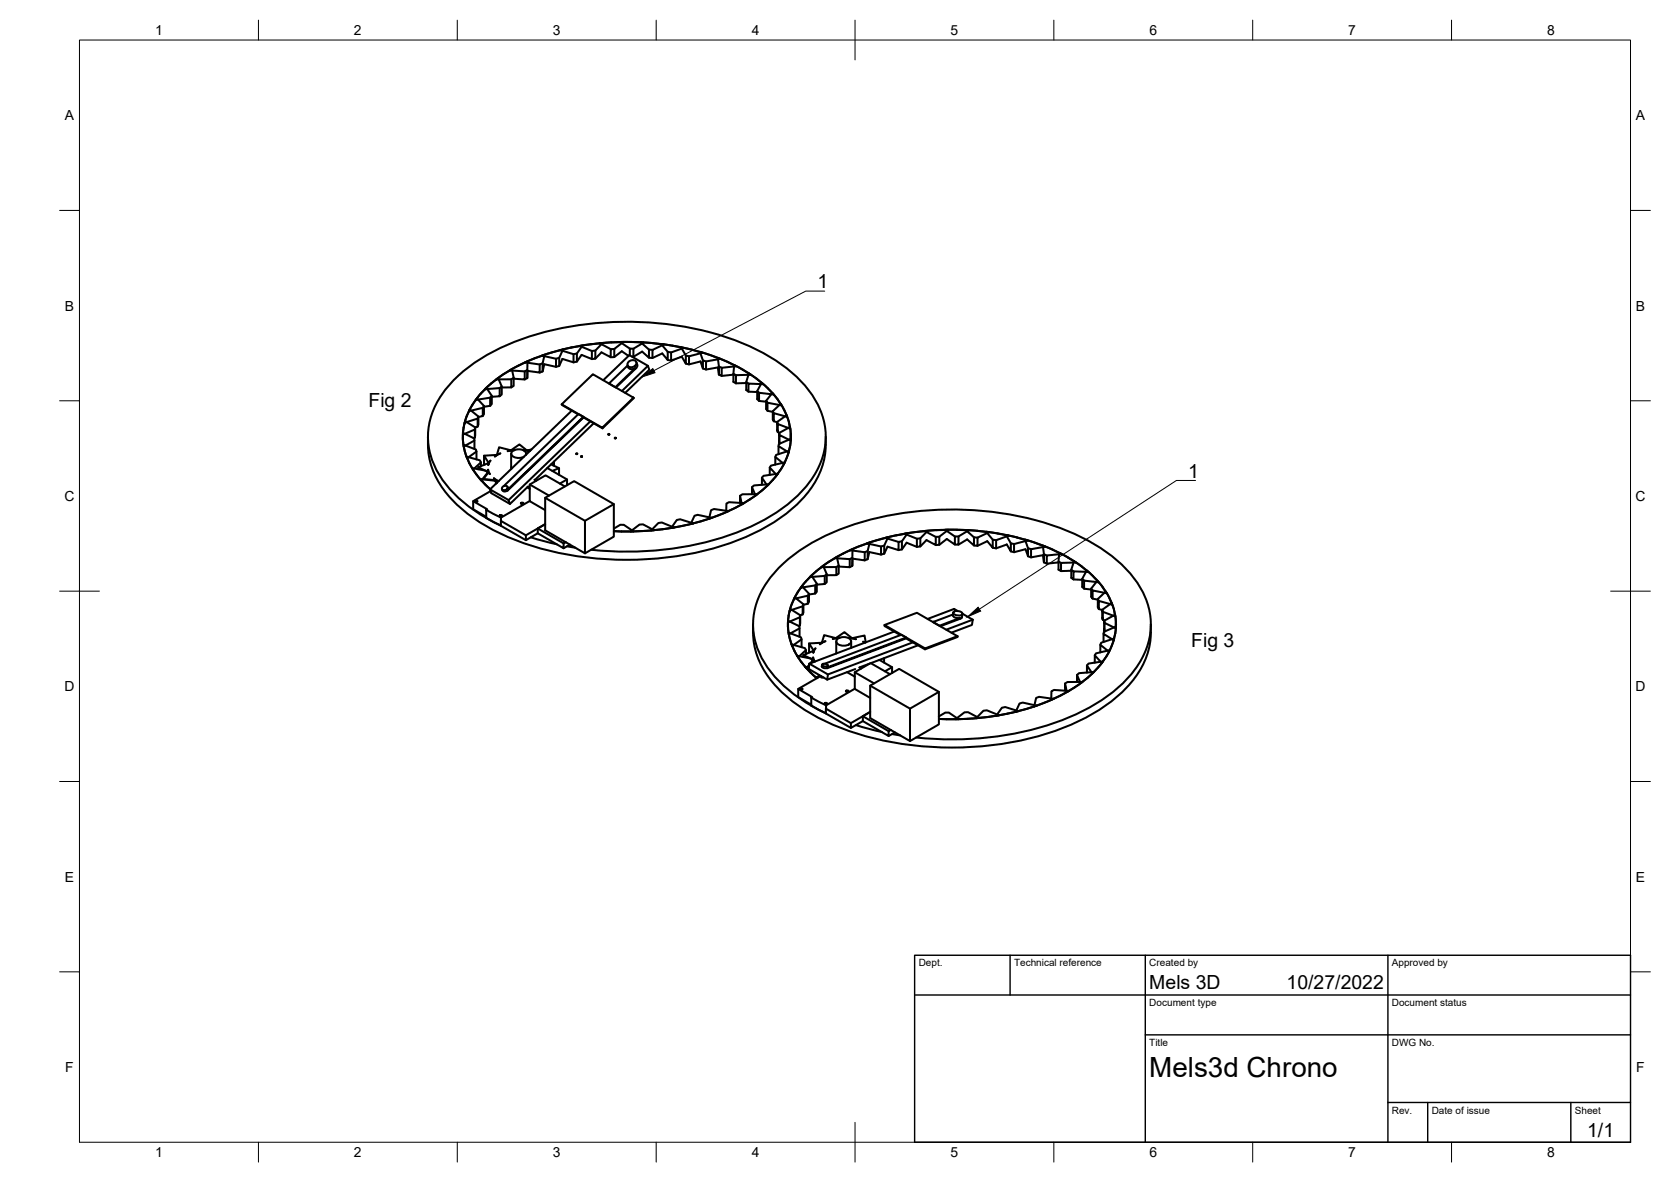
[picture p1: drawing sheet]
<svg xmlns="http://www.w3.org/2000/svg" width="420mm" height="297mm" viewBox="0 0 420 297" stroke-linecap="round" stroke-linejoin="round" font-family="sans-serif">
<!-- layer: Visible -->
<g fill="none" stroke="#000" stroke-width=".51">
<path d="M123.3 99.9l-3.7 .7M123.5 96.4l1.8-1.4 .9 2.1v2l-.6 .5M123.5 96.4l-1.6 1.4M123.7 99.5l-.4 .4v2.1l-1.6 .2M125.6 97.5l-3.7 .4M126.2 97.1l-.6 .4v2.1l-1.9 .1M126.7 94l2-1.2 .5 2.1v2.1l-.6 .4M126.7 94l-1.9 1.3M128.2 93.1l3.7 .2M128.2 93.1l4.4-2.3v4.2l-.7 .4M128.6 95.3l-3.8 .1M129.2 94.9l-.6 .4v2.1h-2.4"/>
<path d="M132 91.1l3.7 .5M132.6 93l-.7 .3v2.1l-2.7-.2M134.4 90.1l2.5-.9-.5 2.1v2.1l-.7 .2M134.4 90l-2.4 1.1M136.3 89.4l3.5 .8M136.3 89.4l5.3-1.6-1 2.1v2.1l-.8 .2M136.4 91.3l-.7 .3v2l-3.1-.4v1.8M140.6 89.9l-.8 .3v2l-2.9-.7-.5 1.9M140.9 88l3.3 1M140.9 88l5.6-1.1-1.4 1.9v2.1l-.9 .2M145.1 88.8l-.9 .2v2.1l-2.8-.9-.8 1.8M145.7 86.9l5.8-.7-1.8 1.9v2l-.9 .1"/>
<path d="M145.8 87l3 1.2M149.7 88.1l-.9 .1v2l-2.6-1-1.1 1.7M150.8 86.3l2.8 1.4M150.8 86.3l5.9-.3-2.2 1.7v2l-.9 .1M151.7 95.6l6.5-6.4 4.7 2.7 .4 1-6.1 5.8M154.5 87.7h-.9v2.1l-2.4-1.3-1.5 1.6M155.9 86l2.5 1.6M155.9 85.9l5.9 .2-2.5 1.5v2.1h-.3M157.8 91.8a1.16 1.16 0 0 0 1.9 .7M157.8 91.9l-4.7 4.5 1.6 .9 5-4.8M158 89.4l-1.7-1.1-1.8 1.4M158.1 90.9a1.03 1.03 0 0 1 1.2-.4 1.03 1.03 0 0 1 .7 1 1.21 1.21 0 0 1-1.1 .8 1.21 1.21 0 0 1-1.1-.7z"/>
<path d="M159.3 87.6h-.9v1.7M159.3 99.9v.2l-7.8 7.5-4.8-2.7M159.7 92.5v.2M159.7 92.7l-4.8 4.7M160 91l.2 .7a.94 .94 0 0 1-.5 1M161.1 86l2.1 1.8M161.1 86l5.8 .6-2.8 1.3v2.1l-.9-.1M162.9 91.9l-6.5 6.4M164.1 87.9l-.9-.1v2.1l-1.7-1.5-2.2 1.3M166.2 86.5l1.7 1.9M166.2 86.4l5.7 1-3.2 1.2v2l-.8-.1M168.7 88.6l-.8-.2v2.1l-1.4-1.7-2.4 1.2"/>
<path d="M171.2 87.3l5.4 1.4-3.4 .8v2.1l-.8-.2M171.2 87.3l1.2 2M173.2 89.5l-.8-.2v2.1l-1-1.8-2.7 1M177.5 90.8l-.8-.2v2l-.6-1.8-2.9 .8M178.6 89.2l-2.6-.8 .7 2.2M178.6 89.2l2.5 1-3.6 .6v2.1l-.8-.3M180.5 89.9l2.4 1M180.5 90l.3 2.1M181.5 92.4l-.7-.3v2.1l-.3-1.9-3 .6M182.9 90.9l2.2 1.1-3.6 .4v2.1l-.7-.3M184.4 94.2l-2.9 .3M186.8 92.9l-2.2-1.2-.2 2.2"/>
<path d="M186.8 92.9l2 1.3-3.8 .1v2l-.6-.3v-2.1l.6 .4M187.6 96l.7-2.2 3.6 2.7-3.7-.1v2l-.6-.4v-2l.6 .4M187.6 96.3h-2.6M188.2 98.4l2.2 .1M190.4 98.3l1.1-2.1 3 2.9-3.6-.4v2.1l-.5-.5v-2l.5 .4M107.6 109.8a20.3 20.3 0 0 0 6.8 16.6 51.2 51.2 0 0 0 23.8 12 81.3 81.3 0 0 0 50-3.7 37 37 0 0 0 16.7-13.4 19.1 19.1 0 0 0 2.7-11.5M116.4 110.5v-1.7l2.9 1.4-.1 2.6M116.4 109.2l.1-1.7 .5-1.7 2.5 1.6-.1 2.6M116.4 110.5l.2 1.7 2.7-1.5M117.3 104.6l.8-1.7 2.2 1.8v2l-.2 .5M117.4 104.5l-.6 1.7M117.9 103.3l2-3.2 1.8 1.9v2.1l-.3 .4"/>
<path d="M119.4 107.9l-3 1.3v1.1M119.6 100.5l2.7-3 1.4 2v2l-.4 .5M119.8 119.2l1.2 1.6M119.8 113.5l-2.3 1.7-.6-1.7-.3-1.7 3.1 1.2 .1 2.5M120.1 105.2l-3.3 1v.3M120.2 117.9v-.5l2.5 1.2M120.3 104.7l-.2 .5v2l-.6 .2-.1 2.6-.3 .1M120.9 116.2l-2 1.8-1.6-3.2 3.4 .9 .2 .5v.9M121.4 102.5l-3.5 .9M121.7 102l-.3 .5v2l-1.1 .3M122.6 119l-.4-.7-3.5-.7 1.1 1.6M122.6 118.8l-1.6 2"/>
<path d="M122.7 118.8v-.7v.8M122.7 118l.5 1.1M122.8 116.8v-.4v.4M122.8 116.4l-2.6 1M122.8 116.7v-.5l.5-.4-.5 1M122.8 116.2l-1.1-1.7v2.1l.2 .2M123.2 119.1l-.4-.4-1.3 1.7M124.8 114.3l-3.1 .2M125 114.4v-.2l.8-.2-1.4 .7 .4-.4v.2M128.4 113.1l-2.9-.7-.5 1.8M128.5 114l.1 3.8M128.6 113.1l2-1.4 1.8 1.4"/>
<path d="M129.3 113.1l-1.6 .3 .7-.2M129.4 113.1l-.8 .1M132.2 114.3a1.26 1.26 0 0 0-1.6-1.4 1.72 1.72 0 0 0-2.1 1.1 2.27 2.27 0 0 0 3.2 .8M132.3 114v.2M132.4 113.2l-.7-.1 1.5 .3M132.7 113.3l.5 .1M133.6 113l-.9 .2M137.6 117.6l5 2.9v1.4M138.6 116.7l2 1v1.6M139.3 116v.7l-.2 .3M140.6 117.7l-1.7 .6M141.2 101.6l7.9-7.5 10.2 5.8-7.9 7.6z"/>
<path d="M141.2 101.6l4.2 2.5M143.8 103.2l-20.6 19.8M144.9 114l.1 .1 .1-.1M144.9 113.9l.2 .1zM146.1 114.7l.1 .1 .1-.1M146.1 114.6l.2 .1zM146.7 104.7l-1.2-.7-18.8 18.2M148.4 105.9l-20.5 19.8M149.3 106.4l-14.8 14.2M151.4 107.5l.1 .1M153 109.1v.1M153 109.2h.2"/>
<path d="M153 109.1h.2zM153.2 109.1v.1M154.6 110.1l.1 .1 .1-.1M154.6 110h.2zM190.9 100.8l1.7 .2M193 103.2l1.3 .3M193.5 117.5l.3-.5 3.5-.8-2 3.2-1.8-1.9v1.8M194.6 105.9l.8 .2M194.9 114.8l.2-.5 3.3-1-1.3 3.3-2.2-1.8v2M195.4 106l2.4-1.7 .9 3.4-3.1-1.1v2l-.2-2.6 .2 .6M195.5 100.3l-1.3-1.6-1.6 2M195.5 100.3l1 1.6-3.5-.7v2l-.4-.4v-2.1l.4 .5"/>
<path d="M195.6 108.6l.4 .2M195.6 119l-2.7 3-1.3-2v1.8M195.6 119l-3.6 .6-.4 .4M195.9 108.8l2.7-1.5 .2 1.7M196 109.3l-.1-.5 .1 2.6v-2.1l2.8 1.4v-1.7v1.7l-.5 3-2.6-1.6v2M196 111.4h.2M197.2 103.1l-.9-1.6-2 1.8M197.2 103.1l.7 1.7-3.3-1v2.1l-.3-.5v-2.1l.3 .5M198.9 110.3l-3.1 1.3-.1 .5M119 125.9l3.5 2.1-.2 .1M119.5 125.8h.3l.3 .2-.5 .2-.2-.2zM121.5 120.5l3.2 .2"/>
<path d="M122.3 128.1l3.7 2M122.3 128.1v2.1l3.6 1.9a35.3 35.3 0 0 1-15.8-13.4 18 18 0 0 1 2.1-21 43.5 43.5 0 0 1 20.3-12.9 81.8 81.8 0 0 1 54.5 1.6 39.2 39.2 0 0 1 17 12.5 18 18 0 0 1-1 22.9 42.9 42.9 0 0 1-19.6 12.7 81.8 81.8 0 0 1-34.8 3.7M123.2 123l4.7 2.7 .3 .9-4.7-2.7zM123.4 123.4l-4.4 2.5v2.1l3.3 1.9M124.8 121.4l-.4-.6-3.7-.4 2.6 2.5a17.7 17.7 0 0 1-6.9-13.6 18.1 18.1 0 0 1 7.7-13.4 50.7 50.7 0 0 1 26.6-9.6 64.2 64.2 0 0 1 34.7 5.8 26.1 26.1 0 0 1 12.3 12.1 14.9 14.9 0 0 1-2.6 15.5 36.7 36.7 0 0 1-18.7 11.3 67.3 67.3 0 0 1-22 2.5M124.8 121.2l-.1 .4M124.8 120.8v.6M125.3 120.9l-.5-.1 .1 .5M125.4 120.9l-1.2-.7 .5 .5v.4M125.7 129.5l.3-.1 .3 .2-.5 .2-.2-.2zM125.9 130.9v1.2l6.3 3.6 3-1.7M126 130.9l6.2 3.6v1.2"/>
<path d="M126 130.1v.8M126.2 122.9l.4 .6h.5l.5-.3M126.4 122.3l.2-.1a.6 .6 0 0 1 1 .2 .6 .6 0 0 1-.7 .8 .51 .51 0 0 1-.6-.2 .51 .51 0 0 1 .1-.7zM127.5 123.1l.1 .2zM127.6 123.1l19.1-18.4v.2l-19.1 18.4M127.6 122.4l.1 .2M127.7 122.5l-.2 .6M131.1 126.4l.3-.1 .3 .2-.5 .2-.2-.2zM132.6 122.5l.6 .3M132.8 122.2l-4.6 4.4M133.2 125.9l-7.2 4.2M133.2 121.8l4.8 2.8"/>
<path d="M133.5 135l6.5 1.8M134.4 120.6l.4 .2M135.2 134v-1.2l1.9-1.1-4.9 2.8M135.2 134l6.5 3.8v-1.2l.5-.3M135.2 132.8l6.5 3.8M137.1 125.1l10 5.8M142 122.2l-4.8-2.7-4 2.3v4.1l3.9 2.3M142.2 136.3l-5.1-3v-8.2l7.3-4.2 9.9 5.8v8.2l-7.2 4.2M142.6 137.3l2.1 .3M142.6 120.5l-1.8 1M143.3 136.8l-1.6 1M154.3 132.8l1.7-.9h.9l2.4 1.6h-5"/>
<path d="M154.3 126.7l-7.2 4.2v8.2l-4.9-2.8M158.6 133.5l2.2-1.7h.9l2.7 1.5zM165.5 131.4l.9-.1 3.1 1.3-5.8 .7zM174.3 131.5l-2.7 .7M174.3 131.5l-3.3-1-.8 .2-1.4 2 2.8-.5M174.6 129.6l.8-.2 3.5 .7-5.2 1.6zM180.8 129.4l2.4-1-3.7-.5-.7 .3-.5 2.1 2.5-.8M182.6 126.5l.7-.3 3.7 .2-4.4 2.3zM189.1 122.4l.5-.4 3.7-.3-3.3 2.8-.9-2.1v1.8M190.4 124.2l-3.9 2.5-.4-2.1v1.8M190.4 124.2h-3.7l-.6 .4M213.8 138.3l3.6 .5"/>
<path d="M213.8 138.2l4.9-1.8-.5 2.1v2l-.8 .3M218 136.6l3.5 .7M218 136.5l5.3-1.5-1 2.1v2l-.8 .3M218.2 138.5l-.8 .3v2l-3-.4-.1 1.8M222.3 137.1l-.8 .2v2.1l-2.9-.7-.4 1.8M222.6 135.2l3.3 1M225.4 134.5l2.8-.5-1.4 2v2.1l-.9 .1M225.4 134.5l-2.8 .7M226.8 136l-.9 .2v2l-2.7-.8-.9 1.7M227.5 134.2l3 1.2M230.3 133.7l2.9-.3-1.8 1.9v2l-.9 .1M230.4 133.7l-2.9 .4"/>
<path d="M231.4 135.3l-.9 .1v2l-2.5-1-1.2 1.7M232.5 133.5l2.8 1.4M232.5 133.4l5.9-.2-2.2 1.7v2l-.9 .1M236.2 134.9h-.9v2.1l-2.3-1.3-1.6 1.6M240.1 134.8l-2.4-1.7 5.9 .2-2.6 1.5v2.1l-.9-.1M241 134.8h-.9v2l-2-1.3-1.9 1.4M242.8 133.3l2.1 1.7M242.9 133.2l5.8 .6-2.9 1.3v2.1l-.9-.1M245.8 135.1l-.9-.1v2.1l-1.7-1.5-2.2 1.3M248 133.7l1.6 1.9M248 133.6l2.9 .4M250.5 135.7l-.9-.1v2.1l-1.4-1.7-2.4 1.2"/>
<path d="M250.8 134.1l2.8 .5-3.1 1.1v2.1l-.9-.1M253 134.5l1.2 2M253 134.4l5.4 1.4-3.4 .9v2.1l-.8-.2M255 136.7l-.8-.2v2.1l-1-1.8-2.7 1M257.7 135.7l.8 2.1M257.8 135.6l2.6 .8M259.2 138l-.7-.2v2l-.6-1.8-2.9 .8M260.3 136.4l2.5 1-3.6 .6v2.1l-.7-.3M262.2 137.2l.3 2.1M262.2 137.1l4.6 2.1-3.6 .4v2.1l-.7-.4M263.2 139.6l-.7-.3v2l-.2-1.8-3.1 .6M189.3 156.9a20.5 20.5 0 0 0 6.9 16.7 51.2 51.2 0 0 0 23.7 12 81.3 81.3 0 0 0 50-3.8 37 37 0 0 0 16.7-13.3 18.9 18.9 0 0 0 2.7-11.6"/>
<path d="M198.1 157.7l.1-1.7 2.8 1.4v2.6M198.1 157.7l.2 1.7 2.7-1.5M198.3 154.7l.4-1.7 2.5 1.6-.1 2.6M198.3 154.7l-.2 1.7M199.1 151.8l.8-1.7 2.1 1.8v2l-.2 .5M199.1 151.7l-.5 1.7M200.5 148.9l1.2-1.6 1.7 1.9v2l-.3 .5M200.6 148.9l-.9 1.6M201.1 155.1l-3 1.3v1.1M201.8 152.4l-3.3 1v.2M202 151.9l-.2 .5v2l-.6 .2-.1 2.6-.3 .1M202.6 146.1l1.4-1.4 1.4 2v2l-.4 .5"/>
<path d="M202.6 146.1l-1.2 1.6M203.1 149.7l-3.5 .9M203.4 149.2l-.3 .5v2l-1.1 .3M205 147.1l-3.7 .7M205.2 143.6l1.8-1.4 .9 2.1v2l-.5 .5M205.3 143.5l-1.6 1.5M205.4 146.7l-.4 .4v2.1l-1.6 .2M207.4 144.7l-3.8 .4M207.9 144.3l-.5 .4v2.1l-2 .1M208.4 141.2l2-1.2 .5 2.1v2.1l-.6 .3M208.4 141.2l-1.9 1.3M209.9 140.3l3.8 .2"/>
<path d="M209.9 140.2l4.5-2.2-.1 4.2-.6 .3M210.3 142.5l-3.8 .1M210.9 142.1l-.6 .4v2l-2.4 .1M214.3 140.2l-.6 .3v2l-2.8-.1M222.4 157.1l8.1-3.1 10.2 5.9-8.1 3zM222.4 157.1v.2l4 2.3M224.9 158.7l-21.4 8.1M234.8 156.2l-.1 .1M239.6 154.4l-5 1.9 1.6 1 5.1-2M239.6 154v.6l.2 .4 .6 .3h.9M239.8 153.8l1-.3a.91 .91 0 0 1 1.1 .9l-1 .3a.91 .91 0 0 1-1.1-.9zM240.7 159.9v.2l-8.1 3.1-4.8-2.8"/>
<path d="M240.8 153.6l-.9-.6-6.6 2.5M241.3 155.5l-4.9 1.9M241.3 155.3v.2M242 154.3l-.2 1-.5 .2M242 154.2l2.6 1.5M244.6 155.7l-.2 1.3-5.2 2M244.6 155.7l-6.7 2.5M266.1 141.3l-2.9 .4M268.5 140.1l2 1.3-3.7 .1v2l-.7-.3v-2.1l.7 .4M268.5 140.1l-2.1-1.2-.3 2.2M269.4 143.4l-2.6 .1M269.9 145.6l2.2 .1"/>
<path d="M270 141l-.6 2.2M270 141l2 1.3M271.9 142.4l1.7 1.3-3.7-.1v2l-.5-.4v-2l.5 .4M272.6 147.9l1.8 .3M274.4 147.9l1.5-2 2.3 3.2-3.5-.7v2l-.3-.4v-2.1l.3 .5M274.7 150.4l1.3 .3M274.8 144.8l1.4 1.5-3.6-.4v2l-.5-.4v-2l.5 .4M274.9 144.8l-1.6-1.4-1.2 2.1M276 150.5l2-1.8 1.6 3.2-3.3-.9v2.1l-.3-.5v-2.1l.3 .5M276.3 153.1l.9 .2M277.3 155.8l.4 .1M277.7 156.5v-.5v2.5v-2l2.8 1.4 .1-1.7v1.3"/>
<path d="M277.7 158.5l.2 .2M279.5 151.5l-2.3 1.7M279.5 151.5l.6 1.7 .3 1.7-3.1-1.2v2.1l-.1-2.6 .1 .5M280.4 154.5l-2.7 1.5M280.4 154.5l.2 1.7M280.6 157.5l-3 1.3-.1 .5M280.6 157.5l-.6 3.4-2.5-1.6v2M198.6 160.7l-.3-1.7 3.1 1.2 .1 2.4M198.6 160.7l.6 1.6M199.7 163.6l-.6-1.7 3.3 1 .2 .5v.9M199.8 163.6l.9 1.6M200.7 173.1l3.5 2.1-.2 .1"/>
<path d="M201.2 173h.3l.3 .2-.4 .2-.3-.2zM201.5 166.4l1.3 1.5M201.5 160.7l-2.3 1.7M202 165.1v-.5l2.4 1.2M202.6 163.4l-1.9 1.8M203.4 167.7l-.9-.1 1.3 1.5M203.4 167.6l-.2 .1M203.4 167.3l-.2 .3M203.5 167.1l-.7 .9M203.5 166.8l4.7 2.7-.2 1.3-4.7-2.7zM203.9 169.1l1.5 1.3a18.1 18.1 0 0 1-7.3-13.6 17.8 17.8 0 0 1 7.4-13.5 50.1 50.1 0 0 1 26.5-9.8 64.5 64.5 0 0 1 34.9 5.7 26.4 26.4 0 0 1 12.5 12.1 14.8 14.8 0 0 1-2.5 15.5 36.5 36.5 0 0 1-18.7 11.3 67.3 67.3 0 0 1-22.1 2.6M204 175.3v2.1"/>
<path d="M204 177.3l3.7 2a35.3 35.3 0 0 1-15.9-13.4 18 18 0 0 1 2.1-21 43.5 43.5 0 0 1 20.4-13 81.8 81.8 0 0 1 54.4 1.6 39.2 39.2 0 0 1 17 12.6 18 18 0 0 1-.9 22.9 42.9 42.9 0 0 1-19.7 12.7 81.8 81.8 0 0 1-34.7 3.6M204 175.3l3.7 2M204.3 166.2l-.3-.7-3.6-.7 1.1 1.6M204.3 166l-.5 .7M204.4 165.2v.8zM204.5 165.2l.4 1.1-.4-.4-.5 .7M204.5 163.6l-2.5 1M204.5 163.9v-.5l.5-.5-.5 1.1v-.4v.3M204.5 163.4l-1.1-1.7v2l.2 .2M205.8 170.2h-.7l.3 .2M205.9 169.6l-.4 .7M206.4 169.9l-5.7 3.2v2.1l3.3 1.9"/>
<path d="M206.5 169.9v.3h.5M206.5 161.5l-3.1 .2M206.6 167.5l.5 .4h.8M206.7 167.1l-.1 .4M206.7 167l.7-.2 .8 .3a.82 .82 0 0 1-1.5-.1zM207.4 176.7l.3-.1 .3 .2-.4 .2-.3-.2zM207.5 161.1l-1.4 .8 .4-.3M207.5 161.1l-.8 .3v.2M207.7 178.1v1.2l6.3 3.6 3-1.7M207.7 178.1l6.3 3.6v1.2M207.7 177.3v.8M208 167.7v.2z"/>
<path d="M208 167.7l19.9-7.5-.1 .2-19.8 7.5M208.2 167.3l-.2 .4M210.1 160.3l-2.9-.7-.5 1.8M210.3 161.2v3M210.3 160.4l.8-.1-1.7 .2 .7-.1M210.3 160.3l2-1.4 1.9 1.4M210.5 160.7a2.45 2.45 0 0 1 3.5 .3 1.67 1.67 0 0 1-2.3 1.2 1.08 1.08 0 0 1-1.1-.4 1.08 1.08 0 0 1-.1-1.1zM212.8 173.6l.3-.1 .3 .2-.5 .2-.2-.2zM213 168.9l1.9 1.1M214 161.2v1.6M214.2 160.4l-.8-.1 1.8 .3M214.4 160.5l.8 .1"/>
<path d="M214.4 160.3l3-.6 .3 1.7M214.9 173.1l-7.2 4.2M214.9 168.9l4.9 2.8M215.1 168.1l-7.1 2.7M217 180l6.4 3.7M217 161.3l.6 .2M217 161.3l.5 .2M218.7 166.8l-2.6 .9 .5 .3M218.8 172.3l10 5.8M221.1 165.8l3.2 1.9v1.4M222.3 165.4v1.1M223.8 169.4l-4.9-2.8-4 2.3v4.2l3.9 2.3"/>
<path d="M224.3 167.7l-1.8 1M227.9 160.2l-1.3-.7-19.2 7.3M229.5 161.4l-21.3 8.1M230.8 162.2l-11.8 4.5M232.6 162.9v.3M236.1 173.9l-7.3 4.2v8.1l-4.8-2.8M251.2 179.8l-3.1-1.3-.8 .1-1.9 1.9 2.9-.3M251.2 179.7l-2.8 .5M251.9 177.9l.9-.2 3.3 1-5.6 1.2zM258.1 178.2l2.6-.9-3.5-.7-.9 .2-.9 2.1 2.7-.7M264.9 175.6l-3.6-.5-.8 .3-.5 2.1 2.5-.9M264.9 175.6l-2.4 1"/>
<path d="M266.6 174.8l2.2-1.2-3.8-.2-.6 .3-.1 2.2 2.3-1.1M267.8 171.8l.6-.4h3.8l-4 2.5-.4-2.1v1.8M273.3 167.2l.4-.4 3.6-.6-1.2 1.5M273.5 170.3l-1.8 1.4-.9-2.1v1.8M275 168.9l-3.7 .3-.5 .4M275.1 168.9l-1.6 1.4M276.1 167.8l-1.5 1.4-1.3-2v1.8M276.7 162l.2-.5 3.3-1.1-1.4 3.4-2.1-1.8v1.9M279.1 163.4l-3.5 .8-.3 .5M279.1 163.4l-2.1 3.2-1.7-1.9v1.8M215.2 182.2l6.5 1.8M217 181.2v-1.2l1.8-1.1-4.8 2.8"/>
<path d="M217 181.2l6.4 3.8v-1.3l.6-.3M224 183.4l-5.2-2.9v-8.2l7.3-4.2 10 5.8v8.1l-7.3 4.2M224.3 184.5l2.1 .3M225 184.1l-1.6 .9M236.1 180l1.6-.9h.9l2.4 1.6h-4.9M243.2 180.6l3-.2-2.8-1.4h-.9l-2.2 1.7h2.9"/>
</g>
<!-- layer: BORDER -->
<g fill="none" stroke="#000" stroke-width=".25">
<path d="M20 10.1h390v276.9h-390zM65 5.1v5M115 5.1v5M165 5.1v5M215 5.1v10M265 5.1v5M315 5.1v5M365 5.1v5M15 52.9h5M410 52.9h5M15 100.7h5M410 100.7h5"/>
<path d="M15 148.6h10M405 148.6h10M15 196.4h5M410 196.4h5M15 244.2h5M410 244.2h5M65 287v5M115 287v5M165 287v5M215 282.1v9.9M265 287v5M315 287v5"/>
<path d="M365 287v5"/>
</g>
<!-- layer: TITLEBLOCK -->
<path d="M230 240.1h180v46.9h-180zM230 250h180M254 240.1v9.9M288 240.1v46.9M349 240.1v46.9M288 260.1h122M349 277.1h61M359 277.1v9.9M395 277.1v9.9" fill="none" stroke="#000" stroke-width=".36"/>
<!-- layer: Leaders -->
<path d="M161.3 94.8l2.8-2.2 .6 1.1zM243.3 155l2.6-2.4 .7 1z" fill="#000" stroke="#000" stroke-width=".25"/>
<path d="M207.4 73.2h-4.8l-38.2 19.9M300.6 120.7h-4.8l-49.5 32.4" fill="none" stroke="#000" stroke-width=".25"/>
<text font-size="7" x="289" y="270.6">Mels3d Chrono</text>
<g font-size="4.9">
<text x="205.5" y="72.5">1</text>
<text x="92.6" y="102.3">Fig 2</text>
<text x="298.8" y="120">1</text>
<text x="299.5" y="162.7">Fig 3</text>
<text x="289" y="248.5">Mels 3D</text>
<text x="323.5" y="248.5">10/27/2022</text>
<text x="399.1" y="285.7">1/1</text>
</g>
<g font-size="3.5">
<text x="39" y="8.8">1</text>
<text x="89" y="8.8">2</text>
<text x="139" y="8.8">3</text>
<text x="189" y="8.8">4</text>
<text x="239" y="8.8">5</text>
<text x="289" y="8.8">6</text>
<text x="339" y="8.8">7</text>
<text x="389" y="8.8">8</text>
<text x="16.3" y="30.2">A</text>
<text x="411.3" y="30.2">A</text>
<text x="16.3" y="78">B</text>
<text x="411.3" y="78">B</text>
<text x="16.2" y="125.9">C</text>
<text x="411.2" y="125.9">C</text>
<text x="16.2" y="173.7">D</text>
<text x="411.2" y="173.7">D</text>
<text x="16.3" y="221.6">E</text>
<text x="411.3" y="221.6">E</text>
<text x="16.4" y="269.4">F</text>
<text x="411.4" y="269.4">F</text>
<text x="39" y="290.8">1</text>
<text x="89" y="290.8">2</text>
<text x="139" y="290.8">3</text>
<text x="189" y="290.8">4</text>
<text x="239" y="290.8">5</text>
<text x="289" y="290.8">6</text>
<text x="339" y="290.8">7</text>
<text x="389" y="290.8">8</text>
</g>
<g font-size="2.5">
<text x="231" y="242.9">Dept.</text>
<text x="255" y="242.9">Technical reference</text>
<text x="289" y="242.9">Created by</text>
<text x="350" y="242.9">Approved by</text>
<text x="289" y="252.8">Document type</text>
<text x="350" y="252.8">Document status</text>
<text x="289" y="262.9">Title</text>
<text x="350" y="262.9">DWG No.</text>
<text x="350" y="279.9">Rev.</text>
<text x="360" y="279.9">Date of issue</text>
<text x="396" y="279.9">Sheet</text>
</g>
</svg>
